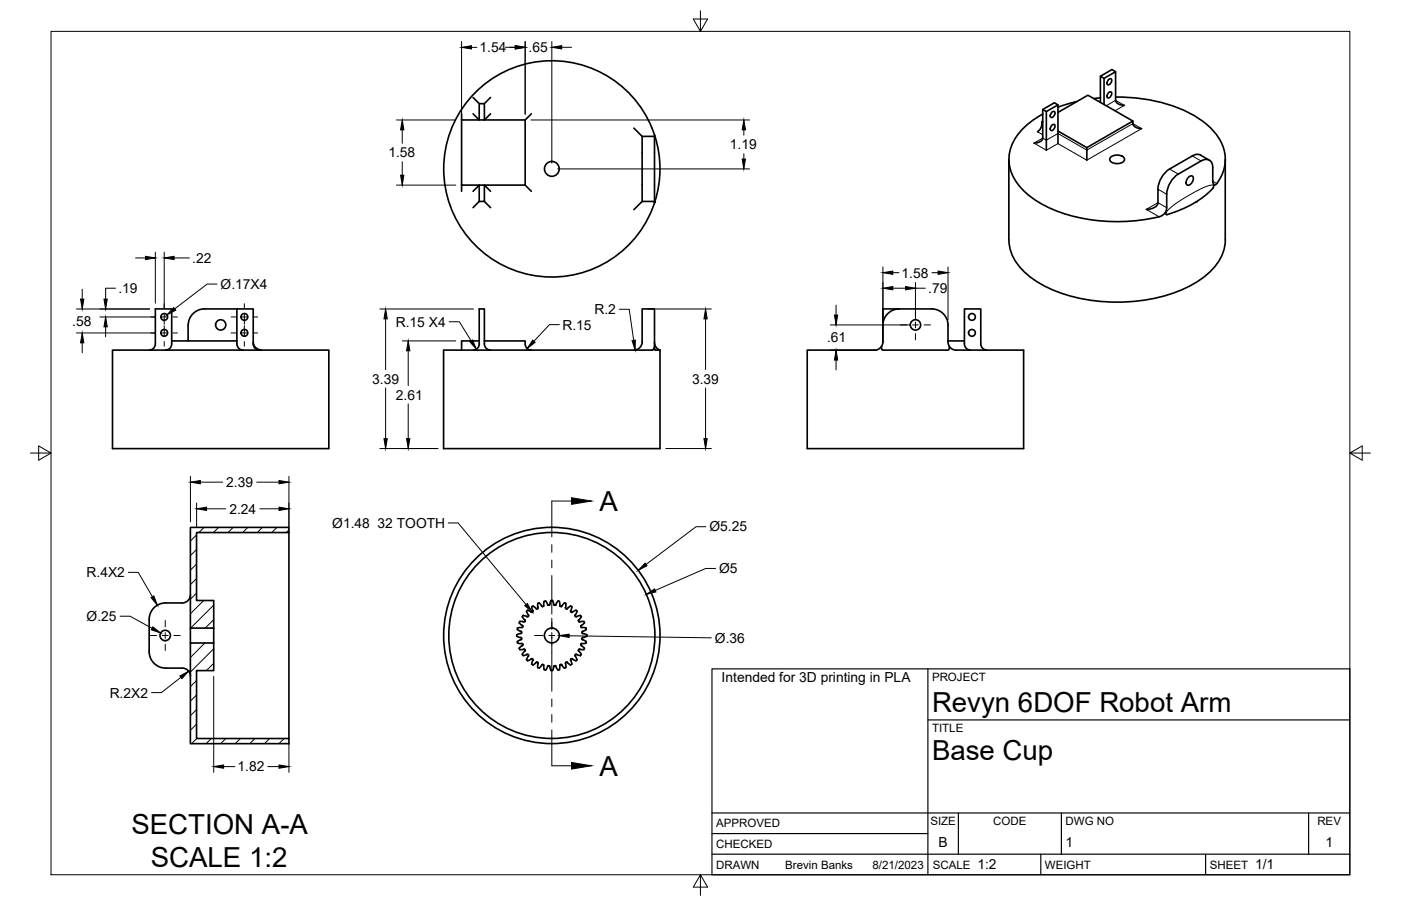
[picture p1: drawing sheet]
<svg xmlns="http://www.w3.org/2000/svg" width="432mm" height="279mm" viewBox="0 0 432 279" stroke-linecap="round" stroke-linejoin="round" font-family="sans-serif">
<!-- layer: Visible -->
<g fill="none" stroke="#000" stroke-width=".51">
<path d="M142.3 35.1v1.9M142.3 37h5.4v-5h1.6v5h12.6v20.1h-12.6v5h-1.6v-5h-5.4zM145.8 30.1l1.9 1.9M145.8 35.1l1.9 1.9h1.6l1.9-1.9M147.1 27.9a33.4 33.4 0 0 1 54.7 14 33 33 0 0 1-.1 20.6l-.5 1.5a33.3 33.3 0 0 1-49.6 15.8 33.3 33.3 0 0 1-4.5-51.9zM151.2 30.1l-1.9 1.9M163.8 35.1l-1.9 1.9M195.4 39.5l2.5 2.6M321.4 37.7l-.3-.2v1.2l-.4 .9-.9 1M321.4 33.8l1.1 .6v11.9M321.4 37.4l-.3 .1M321.4 35.2a18.9 18.9 0 0 0-10.2 11.7 13.2 13.2 0 0 0 5.2 12.7 40.5 40.5 0 0 0 23.4 8.6 56.1 56.1 0 0 0 17.5-1.4"/>
<path d="M322.5 34.4l3.6-2.1v12M324.1 34.7l.9-.3a1.21 1.21 0 0 1-1.1 1.8l-.2-.5zM324.1 38.7l.9-.3a1.21 1.21 0 0 1-1.1 1.8l-.2-.5zM326.1 32.3l-1.1-.6-3.6 2.1v8.8a2.38 2.38 0 0 1-2.7 1.5M331.9 31.3l-5.8 1.7M339.2 31.6l1.1 .6M339.2 23.5l1.1 .7M339.2 30.2l-2.1 .2M340.3 32.2l8.9 5.1M341.6 24.6l.8-.3a1.21 1.21 0 0 1-1 1.8l-.2-.5zM341.6 28.6l.8-.2a1.21 1.21 0 0 1-1 1.8l-.2-.5zM343.8 30.9v-8.8l-3.5 2.1v8"/>
<path d="M343.8 22.1l-1.1-.6-3.5 2v8.1l-3.9-2.2-9.2 5.3M343.9 30.9a2.38 2.38 0 0 0 2.7 1.6M343.9 29.9a45.5 45.5 0 0 1 26.9 7.6 14.6 14.6 0 0 1 6.8 12.9 12.8 12.8 0 0 1-2.6 6.2M351.9 39.7l-.8-.1a1.89 1.89 0 0 1-1.9-2.3l-14.2 8.2M142.3 57.1v1.9M145.8 59l1.9-1.9h1.6l1.9 1.9M161.9 57.1l1.9 1.9M197.9 42.1h3.8v20h-3.8zM201.7 41.6v.5M310.9 49.1v24.9M326.1 40.4l8.9 5.1v3.9M342.3 48.5a3.1 3.1 0 0 1 4.2 .3 1.43 1.43 0 0 1-1.6 1.6l-1.7-.1a1.1 1.1 0 0 1-1-.6 1.1 1.1 0 0 1 .1-1.2z"/>
<path d="M360.5 52.1a8 8 0 0 0-3.6 6.2v4.2a3 3 0 0 1-3.6 2.1M363.2 53.7a8 8 0 0 0-3.6 6.2v4.5l-.3 1M366.3 54.6a.82 .82 0 0 1 1.5 0 2.08 2.08 0 0 1-1.8 2.5 1.52 1.52 0 0 1 .3-2.5zM370.2 49.6l-7 4.1M370.2 49.6a2.19 2.19 0 0 1 2.5-.2 2.19 2.19 0 0 1 1.1 2.3v4.5l.3 .7M372.7 49.4l-3-1.7h-1.3l-7.9 4.4M373.9 58a30.7 30.7 0 0 1-14.3 8.2M374.1 56.9l-.2 1.1M375 56.6l-.5 .4-.4-.1M377.6 49.1l.1 24.9a15 15 0 0 1-7.4 12 48 48 0 0 1-31.1 6.9 39.3 39.3 0 0 1-23.7-9.2 13.9 13.9 0 0 1-4.5-9.7M147.7 62.1l-1.9 1.9M149.3 62.1l1.9 1.9"/>
<path d="M197.9 62.1l-2.5 2.6M201.7 62.1v.4M359.6 66.2l-.3-.2v-.6l-.9 .9-1.2 .5M73 95.3h-9.9a5.1 5.1 0 0 0-5.1 5M277.2 95.3h-5.1v10.3M277.2 95.3h9.9a5.1 5.1 0 0 1 5.1 5v5.1l.4 1.4M277.2 95.3a5.1 5.1 0 0 0-5.1 5M34.7 108h66.6v30.3h-66.6zM47.9 106.1a1.91 1.91 0 0 1-1.9 1.9M52.9 106.1a1.91 1.91 0 0 1-1.9 1.9M52.9 105.1v-9.8h-5v10.8M58 100.4v4.7"/>
<path d="M73 105.1v-9.8h5v10.8M73 105.1h-20.1v1M73 105.1v1M73 106.1a1.91 1.91 0 0 0 1.9 1.9M78 106.1a1.91 1.91 0 0 0 2 1.9M78 105.6a2.54 2.54 0 0 0 2.6 2.4M147.7 105.1h-5.4v2.9M147.7 106.1v-10.8h1.6v10.8M147.7 106.1a1.92 1.92 0 0 1-1.9 1.9M149.3 106.1a1.92 1.92 0 0 0 1.9 1.9M149.3 105.1h12.6v1M161.9 106.1a1.92 1.92 0 0 0 1.9 1.9"/>
<path d="M197.9 105.4v-10.1h3.8v12.3l.1 .4h1.6M197.9 105.4a2.55 2.55 0 0 1-2.5 2.6M201.7 106.8l-.2 .8-.4 .4h-64.4v30.3h66.7v-30.3M201.7 105.6l.4 1.4 1.3 1M248.8 108h21.1l.9-.3 .9-.9 .3 1.2h20.3l.3-.5v-.7l.9 .9 .9 .3h21.1v30.3h-66.7zM272.1 105.4l-.4 1.4M292.2 105.1h5v1M297.2 105.1v-9.8h5.1v10.8M297.2 106.1a1.92 1.92 0 0 0 2 1.9M302.3 106.1a1.92 1.92 0 0 0 1.9 1.9M58.7 162.6h30.3v1.6h-28.4v21h5.3v8.5h-7.2zM89 164.2v63.6"/>
<path d="M58.7 198.3h7.2v8.5h-5.3v21h28.4v1.5h-30.3zM58.7 193.7v4.6M58.7 183.4a2.55 2.55 0 0 1-2.6 2.5h-5a5.1 5.1 0 0 0-5.1 5.1v9.9a5.1 5.1 0 0 0 5.1 5.1h5a2.51 2.51 0 0 1 2.6 2.6M65.9 193.7v4.6M159.3 196.2l1.4 .4 .1 .4M160.8 197l-.7 .4a.51 .51 0 0 0-.6 .5 .51 .51 0 0 0 .6 .5l.7 .1M160.8 194.9l-.1 .4-1.4 .4v.5M160.8 198.4l.3 .2M161 199.1l-.4 .2a.51 .51 0 0 0-.5 .7 .51 .51 0 0 0 .7 .3h1M161.1 193.4l-.8 .1a.55 .55 0 0 0-.8 .5 .55 .55 0 0 0 .6 .6l.7 .3M161.1 198.6l.1 .2M161.2 198.8l-.2 .3"/>
<path d="M161.2 193.1l-.1 .3M161.2 189.8l-.2 .5 .9 1-.1 .4M161.8 191.7h-.8a.51 .51 0 0 0-.8 0 .51 .51 0 0 0 .2 .8l.8 .7M162.3 188.5l.6 1.2M162.3 188.5l.3-.3 1.4 .6M162.9 189.7a.39 .39 0 0 1-.2 .4 .39 .39 0 0 1-.4 0l-1.1-.3M164.2 188.7l-.2 .1M165.9 187.4a.57 .57 0 0 1-.6 .3 .57 .57 0 0 1-.5-.4 .55 .55 0 0 0-.8-.2 .55 .55 0 0 0 0 .8l.2 .8M166.2 185.9l1 1.2M166.2 185.9a.85 .85 0 0 0-.5 1.1l.1 .4M167.5 187l-.3 .1M168.8 186.5l-.2-.5a.56 .56 0 0 0-.7-.6 .56 .56 0 0 0-.3 .9l-.1 .7"/>
<path d="M168.8 186.5a.39 .39 0 0 0 .5 .1 .39 .39 0 0 0 .2-.4v-.3a.56 .56 0 0 1 .6-.7 .56 .56 0 0 1 .5 .7l.1 .3a.36 .36 0 0 0 .2 .5 .36 .36 0 0 0 .4-.2M171.9 185.4l-.6 1.1M172 185.4h.4M172.4 185.4l.2 1.1a.37 .37 0 0 0 .1 .5 .37 .37 0 0 0 .5-.1l.2-.4a.68 .68 0 0 1 1-.3l-.1 1a.36 .36 0 0 0 .1 .5 .36 .36 0 0 0 .5 0M176.3 187.2l-.4 1.3 .2 .3M176.3 187.1l-.4-.2-1 .8M177.3 189.7l.2 .5 .6-.2a.6 .6 0 0 1 1 .3l-.8 .9M177.9 188.5l-.7 1.2M177.9 188.5l-.4-.3-1.4 .6M178.3 191.2l.1 .5M179.1 199.1l1 .8-.1 .4M179.3 198.4l-.3 .3 .1 .4"/>
<path d="M179.4 195.2l1.5 .5M179.4 196.8v.4l.6 .2a.51 .51 0 0 1 .6 .5 .51 .51 0 0 1-.6 .5l-.7 .1M179.9 191.6l-1.5 .1M180 191.6l.2 .5-1.2 1.1 .2 .3h.7a.55 .55 0 0 1 .8 .4 .55 .55 0 0 1-.7 .6l-.6 .3v.4M180.9 196.2l-1.5 .6M180.9 195.7v.5M161.2 202.2l1.1-.3a.34 .34 0 0 1 .5 0 .34 .34 0 0 1 0 .5l-.2 .3a.52 .52 0 0 0-.3 .8 .52 .52 0 0 0 .8 .1l.9-.5M161.8 200.3l.1 .4-.9 1.1 .2 .4M164 203.2l.2 .1M164.2 203.3l-.2 .7a.5 .5 0 0 0-.1 .7 .5 .5 0 0 0 .7 .2l.5-.5a.39 .39 0 0 1 .4-.2 .39 .39 0 0 1 .4 .4M165.8 204.6l-.1 .4a.76 .76 0 0 0 .5 1M167.2 204.9l.3 .1"/>
<path d="M167.2 204.9l-1 1.2M167.5 205l.1 .2M167.6 205.2l.1 1.3M167.7 206.5l.5 .1M169.3 205.3h-.4l-.7 1.3M169.3 205.3l.2 .8a.56 .56 0 0 0 .6 .7 .56 .56 0 0 0 .5-.8l.3-.7M170.9 205.3l.4 .2M171.3 205.5l.6 1.1M172.4 206.5l-.4 .1M172.5 205.2l-.1 1.3M174.9 204.3l.9 .8 .5-.3M174.9 204.2a.39 .39 0 0 0-.5 .1 .39 .39 0 0 0-.1 .5l.1 .2a.61 .61 0 0 1-.5 1l-.7-.8a.36 .36 0 0 0-.3-.3 .36 .36 0 0 0-.4 .3"/>
<path d="M176.1 203.2l-.2 .2 .4 1.4M176.1 203.1l1.4 .7 .4-.4M178.3 200.8l.4 .3a.51 .51 0 0 1 .4 .7 .51 .51 0 0 1-.7 .3l-.7-.3a.36 .36 0 0 0-.4 .2 .36 .36 0 0 0 .1 .4l.5 1.1M178.4 200.3l-.1 .5M178.4 200.3h1.5"/>
<circle cx="170.1" cy="52.1" r="2.29"/>
<circle cx="50.6" cy="97.7" r="1.05"/>
<circle cx="75.3" cy="97.7" r="1.05"/>
<circle cx="299.6" cy="97.7" r="1.05"/>
<circle cx="50.6" cy="102.6" r="1.05"/>
<circle cx="68" cy="100.2" r="1.59"/>
<circle cx="75.3" cy="102.6" r="1.05"/>
<circle cx="282.2" cy="100.2" r="1.6"/>
<circle cx="299.6" cy="102.6" r="1.05"/>
<circle cx="50.9" cy="196" r="1.6"/>
<circle cx="170.1" cy="196" r="33.4"/>
<circle cx="170.1" cy="196" r="2.3"/>
<circle cx="170.1" cy="196" r="31.8"/>
</g>
<!-- layer: Visible Narrow -->
<path d="M321.1 38.3l.3 .2M340.9 32.6l2.9-1.7 2.7 1.6-2.9 1.7M318.7 44.1l2.7-1.5 1.1 .6 3.6-2 8.9 5.1 14.2-8.2 2.7 1.6-16.9 9.7-8.9-5.1-3.6 2zM319.7 40.6l1.7 1M356.9 58.4l2.7 1.5M360.5 52.1l2.7 1.6M367.5 48.1l2.7 1.5M373.8 55.9l1.2 .7M374.1 57.2l-.8-.1-1.7 .5-4.9 2.5-5 3.2-1.3 1-1.1 1.4M359.6 64.1l-2.7-1.6-3.6 2.1 3.9 2.2" fill="none" stroke="#000" stroke-width=".31"/>
<!-- layer: Visible -->
<circle cx="368.7" cy="62.3" r=".25" fill="#000"/>
<!-- layer: Border -->
<path d="M15.7 9.7h400.3v260.1h-400.3zM215.9 3.3v6.4l-2.2-3.8h4.4l-2.2 3.8M9.4 139.7h6.3l-3.8-2.2v4.4l3.8-2.2M416 139.7l3.8 2.2v-4.4l-3.8 2.2h6.4M215.9 269.8l2.2 3.8h-4.4l2.2-3.8v6.3" fill="none" stroke="#000" stroke-width=".31"/>
<!-- layer: Titleblock -->
<path d="M219.4 206.3h196.6v63.5h-196.6zM286 206.3v63.5M286 222h130M219.4 257.1h66.6M219.4 250.7h196.6M295.4 250.7v12.7M327.1 250.7v12.7M403.3 250.7v12.7M219.4 263.4h196.6M320.8 263.4v6.4M371.6 263.4v6.4" fill="none" stroke="#000" stroke-width=".36"/>
<!-- layer: Hatching -->
<g fill="none" stroke="#000" stroke-width=".31">
<path d="M60.6 164.9l-1.9 1.9M60.6 169.4l-1.9 1.9M60.6 173.9l-1.9 1.9M60.6 178.4l-1.9 1.9M62.9 162.7l-1.6 1.6M67.4 162.7l-1.6 1.6M71.8 162.7l-1.5 1.6M76.3 162.7l-1.5 1.6M80.8 162.7l-1.6 1.6M85.3 162.7l-1.6 1.6M89 163.4l-.8 .9M60.6 182.9l-1.9 1.9"/>
<path d="M62.8 185.2l-4.1 4.1M63.2 198.3l-4.5 4.5M65.9 186.6l-7.1 7.1M65.9 191.1l-2.7 2.6M60.6 209.8l-1.9 1.9M60.6 214.3l-1.9 1.9M60.6 218.8l-1.9 1.9M65.9 200.1l-7.2 7.1M65.9 204.6l-2.3 2.2M60.6 223.3l-1.9 1.9M60.6 227.7l-1.5 1.6M65.1 227.7l-1.6 1.6"/>
<path d="M69.6 227.7l-1.6 1.6M74.1 227.7l-1.6 1.6M78.6 227.7l-1.6 1.6M83.1 227.7l-1.6 1.6M87.6 227.7l-1.6 1.6"/>
</g>
<!-- layer: Section Lines -->
<path d="M176.2 154.5h-6.1v11.1M170.1 168v2.3M170.1 172.7v2.4M170.1 177.5v11.9M170.1 191.8v2.3M170.1 196.5v2.4M170.1 201.3v11.9M170.1 215.6v2.4M170.1 220.3v2.4M170.1 225.1v11.1h6.1" fill="none" stroke="#000" stroke-width=".31"/>
<path d="M176.2 153.5l6.1 1-6.1 1zM176.2 235.1l6.1 1.1-6.1 1z" fill="#000" stroke="#000" stroke-width=".31"/>
<!-- layer: FD_Dimensions -->
<g fill="none" stroke="#000" stroke-width=".31">
<path d="M142.3 12.8v22.4M145.3 14.6h1.7M155.8 14.6h3M157.1 14.6h1.7M161.9 12.8v22.4M170.1 12.8v37.5M173.1 14.6h3.1M122.2 37h18.3M163.6 37h67.4M122.2 57.1h18.3M124 40v4.2M124 49.9v4.1"/>
<path d="M171.9 52.1h59.1M229.3 40v1.7M229.3 47.4v1.6M41.8 79.5h3M47.9 77.8v15.7M50.6 77.8v17.3M53.7 79.5h4.7M23.6 95.3h22.5M25.3 89.2v3M30.8 97.7h17.1M35.6 88.9h-3v3.3M66.9 87.6h-3.1l-10 7.7"/>
<path d="M117.1 95.3h28.8M118.9 98.3v15.7M138.4 99.2h3.2l3.6 5.9M190.9 95.4h3l1.4 9.5M199.7 95.3h19.5M217.5 98.3v15.7M257.7 94.1v3.1M272.1 82.3v16.3M275.2 84.1h1.9M275.2 88.9h3.9M282.2 87.1v11.3M282.2 88.9h3"/>
<path d="M287.2 84.1h1.9M292.2 82.3v16.3M23.6 102.7h24.3M25.3 105.7v3.1M32.6 100.8v3M118.9 119.6v15.7M124 105.1h16.5M125.8 108.2v10.7M172.4 100.1h-3l-4.9 5.1M217.5 119.6v15.7M255.9 108h14.4M255.9 100.2h24.5"/>
<path d="M257.7 111v3.1M117.1 138.3h17.9M125.8 124.6v10.7M205.2 138.3h14M58.7 146.9v14M60.6 155.1v7.4M61.7 148.7h6.9M63.6 156.9h6M79.1 148.7h6.9M80.1 156.9h5.9M89 146.9v15.6M39.6 176.5h3l4.4 7.5"/>
<path d="M138.1 161.3h3.1l20.9 25.2M217.6 162.4h-3.1l-15.4 11.7M220.6 175.3h-3.1l-15.5 6.8M37 190h3.1l6.8 3.8M175.4 196.1l43.8 .6M55.8 208.9l-6.1 4.7h-3M65.9 208.6v29.6M68.9 236.4h3.5M82.5 236.4h3.5M89 229.5v8.7"/>
</g>
<g fill="#000" stroke="#000" stroke-width=".31">
<path d="M142.3 14.6l3-.5v1zM158.8 14.1l3.1 .5-3.1 .5zM170.1 14.6l3-.5v1zM124 37l.5 3h-1zM123.5 54h1l-.5 3.1zM228.7 49h1.1l-.5 3.1zM229.3 37l.5 3h-1.1zM44.8 79l3.1 .5-3.1 .6zM50.6 79.5l3.1-.5v1.1zM24.8 92.2h1l-.5 3.1zM32 92.2h1.1l-.5 3.1zM53.6 94.8l.6 .9-2.8 1.4z"/>
<path d="M118.9 95.3l.5 3h-1.1zM217.5 95.3l.5 3h-1zM257.2 97.2h1l-.5 3zM272.1 84.1l3.1-.5v1zM272.1 88.9l3.1-.5v1zM279.1 88.4l3.1 .5-3.1 .5zM289.1 83.6l3.1 .5-3.1 .5zM25.3 102.7l.5 3h-1zM32.6 97.7l.5 3.1h-1.1zM125.8 105.1l.5 3.1h-1zM144.8 105.4l.8-.6 1.2 2.9zM164.2 104.9l.7 .7-2.4 1.9z"/>
<path d="M194.8 105l1-.1-.1 3.1zM257.7 108l.5 3h-1zM118.3 135.3h1.1l-.5 3zM125.3 135.3h1l-.5 3zM217 135.3h1l-.5 3zM58.7 148.7l3-.5v1zM60.6 156.9l3-.5v1zM86 148.2l3 .5-3 .5zM86 156.4l3 .5-3 .5zM198.8 173.7l.6 .8-2.7 1.4zM47.1 193.3l2.4 1.9-2.9-1zM46.5 184.3l.9-.5 1.1 2.8z"/>
<path d="M161.7 186.8l.8-.7 1.6 2.7zM172.4 196l3-.4v1zM199.2 183.3l2.6-1.7 .4 .9zM55.4 208.5l2.7-1.5-2 2.3zM65.9 236.4l3-.5v1zM86 235.9l3 .5-3 .5z"/>
</g>
<!-- layer: Smart Centers -->
<g fill="none" stroke="#000" stroke-width=".31">
<path d="M46.5 97.7h1.4M49.7 97.7h1.8M50.6 93.7v1.4M50.6 96.9v3.1M53.3 97.7h1.4M71.2 97.7h1.4M74.4 97.7h1.8M75.3 93.7v1.4M75.3 96.9v3.1M78 97.7h1.4M282.2 95.6v1.9M282.2 99.3v1.8"/>
<path d="M46.5 102.7h1.4M49.7 102.7h1.8M50.6 100.4v3.2M50.6 105.3v1.5M53.3 102.7h1.4M71.2 102.7h1.4M74.4 102.7h1.8M75.3 100.4v3.2M75.3 105.3v1.5M78 102.7h1.4M277.5 100.2h2M281.3 100.2h1.7"/>
<path d="M282.2 102.9v1.9M284.8 100.2h2M46.3 196h1.9M50 196h1.8M50.9 191.3v2M50.9 195.1v1.8M50.9 198.7v1.9M53.6 196h2M164.7 196h2.7M169.2 196h1.8M170.1 190.6v2.7M170.1 195.1v1.8"/>
<path d="M170.1 198.7v2.6M172.7 196h2.7"/>
</g>
<g font-size="8.5">
<text x="184.8" y="157.6">A</text>
<text x="287.3" y="219.5">Revyn 6DOF Robot Arm</text>
<text x="184.8" y="239.2">A</text>
<text x="287.3" y="234.5">Base Cup</text>
<text x="40.5" y="257.1">SECTION A-A</text>
<text x="46.5" y="267.3">SCALE 1:2</text>
</g>
<g font-size="4.3">
<text x="147.8" y="16.1">1.54</text>
<text x="162.9" y="16.1">.65</text>
<text x="225" y="46">1.19</text>
<text x="119.7" y="48.5">1.58</text>
<text x="59.3" y="81.1">.22</text>
<text x="68" y="89.1">Ø.17X4</text>
<text x="277.9" y="85.6">1.58</text>
<text x="36.5" y="90.4">.19</text>
<text x="286.1" y="90.4">.79</text>
<text x="22.3" y="100.5">.58</text>
<text x="122" y="100.7">R.15 X4</text>
<text x="173.3" y="101.6">R.15</text>
<text x="183.2" y="96.9">R.2</text>
<text x="254.9" y="105.6">.61</text>
<text x="114.7" y="118.3">3.39</text>
<text x="213.3" y="118.3">3.39</text>
<text x="122" y="123.2">2.61</text>
<text x="69.7" y="150.2">2.39</text>
<text x="70.7" y="158.4">2.24</text>
<text x="102.4" y="162.7">Ø1.48 32 TOOTH</text>
<text x="218.7" y="163.9">Ø5.25</text>
<text x="26.7" y="178">R.4X2</text>
<text x="221.7" y="176.8">Ø5</text>
<text x="26.7" y="191.5">Ø.25</text>
<text x="220.3" y="198.2">Ø.36</text>
<text x="33.8" y="215.1">R.2X2</text>
<text x="222.4" y="210.3">Intended for 3D printing in PLA</text>
<text x="73.2" y="237.9">1.82</text>
<text x="289.3" y="261.2">B</text>
<text x="328.4" y="261.2">1</text>
<text x="408.5" y="261.2">1</text>
<text x="301.2" y="268.1">1:2</text>
<text x="386.8" y="268.1">1/1</text>
</g>
<g font-size="3.5">
<text x="287.3" y="210.1">PROJECT</text>
<text x="287.3" y="225.8">TITLE</text>
<text x="220.7" y="255.2">APPROVED</text>
<text x="286.7" y="254.5">SIZE</text>
<text x="306.1" y="254.5">CODE</text>
<text x="328.4" y="254.5">DWG NO</text>
<text x="406" y="254.5">REV</text>
<text x="220.7" y="261.5">CHECKED</text>
<text x="220.7" y="267.9">DRAWN</text>
<text x="242" y="267.9">Brevin Banks</text>
<text x="268.9" y="267.9">8/21/2023</text>
<text x="287.5" y="267.9">SCALE</text>
<text x="322.1" y="267.9">WEIGHT</text>
<text x="372.9" y="267.9">SHEET</text>
</g>
</svg>
